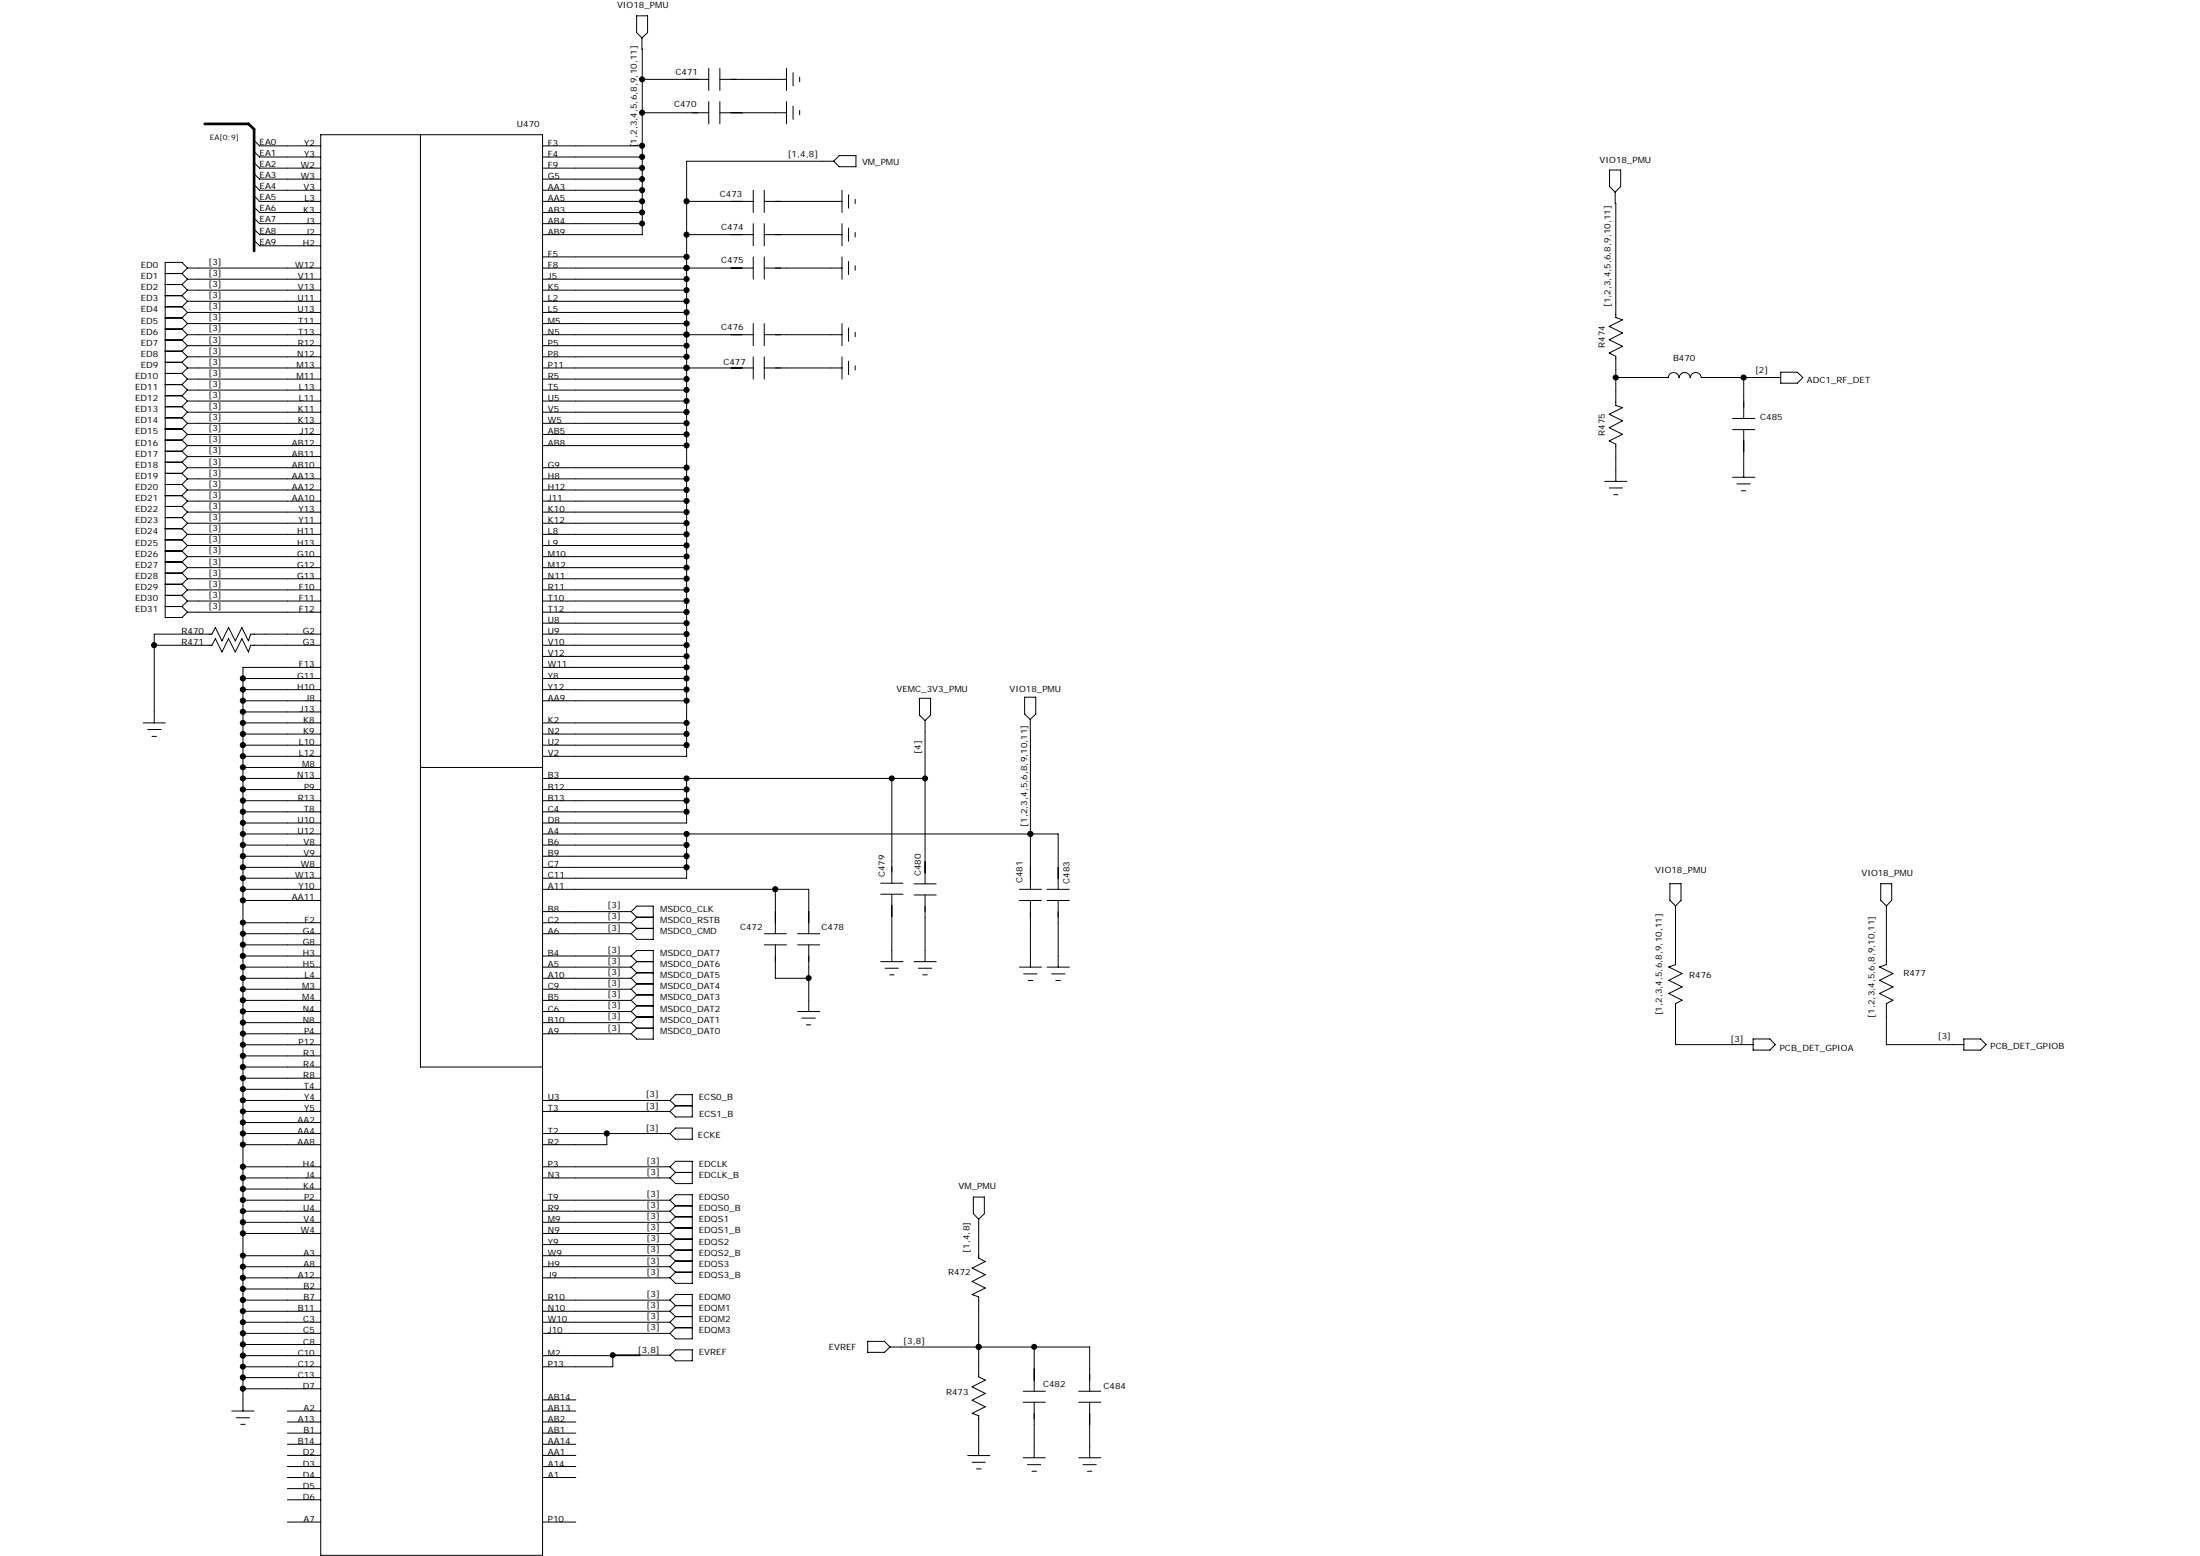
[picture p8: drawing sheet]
<svg xmlns="http://www.w3.org/2000/svg" width="297mm" height="210mm" viewBox="0 0 297 210" stroke-linecap="round" stroke-linejoin="round" font-family="sans-serif">
<g fill="none" stroke="#000" stroke-width=".14">
<path d="M34.3 18.9l.7 .8h8.3M43.3 18.2h30v191.7h-30zM56.8 18.2v125.8h16.5M73.3 19.7h13.4M86 2.1h1.4v2.3l-.7 .7-.7-.7zM86.7 5.1v16.1M86.7 10.7h9M86.7 15.2h9M95.7 9.2v3M95.7 13.7v3M97.2 10.7h9M97.2 9.2v3"/>
<path d="M97.2 13.7v3M97.2 15.2h9M106.2 9.2v3M106.2 13.7v3M107.1 9.8v1.8M107.1 14.3v1.8M108 10.4v.6M108 14.9v.6M22.3 36.9h2.3M22.3 38.4h2.3M22.3 39.9h2.3M24.6 36.9l.7 .8"/>
<path d="M24.6 38.4l.7 .8M24.6 39.9l.7 .8M25.3 36.2h18M25.3 39.2h18M25.3 37.7h18M25.3 36.2l-.7 .7M25.3 36.2l-.7-.8h-2.3v47.9h2.3l.7-.7M25.3 37.7l-.7 .7M25.3 39.2l-.7 .7M34.3 30.9l.7 .8h8.3M34.3 32.4l.7 .8h8.3M34.3 27.9l.7 .8h8.3"/>
<path d="M34.3 29.4l.7 .8h8.3M34.3 26.4l.7 .8h8.3M34.3 24.9l.7 .8h8.3M34.3 23.5l.7 .7h8.3M34.3 21.9l.7 .8h8.3M34.3 20.4l.7 .8h8.3M73.3 36.2h28.4M73.3 28.7h13.4M73.3 30.2h13.4M73.3 27.2h13.4M73.3 25.7h13.4M73.3 24.2h13.4"/>
<path d="M73.3 22.7h13.4M73.3 39.2h19.4M73.3 37.7h19.4M73.3 21.2h13.4M73.3 34.7h19.4M86.7 21.2v3M86.7 28.7v3h-13.4M86.7 24.2v4.5M92.7 31.7h9M92.7 27.2h9M101.7 25.7v3M101.7 30.2v3"/>
<path d="M101.7 34.7v3M103.2 31.7h10.5M103.2 25.7v3M103.2 30.2v3M103.2 34.7v3M103.2 36.2h10.5M103.2 27.2h10.5M112.6 21.8h-19.9v23.4M113.3 21h2.3v1.5h-2.3l-.7-.7zM113.7 25.7v3M113.7 30.2v3M113.7 34.7v3"/>
<path d="M114.6 26.3v1.8M114.6 30.8v1.8M114.6 35.3v1.8M115.5 26.9v.6M115.5 31.4v.6M115.5 35.9v.6M217.3 22.9h1.5v2.3l-.7 .7-.8-.7zM218.1 25.9v1.5h.1v15.4l.9 .4-1.8 .8 1.8 .9-1.8 .9 1.8 .9-1.8 .9 .9 .5v6.6l.9 .3-1.8 .9 1.8 .9-1.8 .9 1.8 .9-1.8 .9 .9 .4v5.1M22.3 41.4h2.3M22.3 42.9h2.3M22.3 44.4h2.3M22.3 45.9h2.3"/>
<path d="M22.3 47.4h2.3M22.3 48.9h2.3M22.3 50.4h2.3M22.3 51.9h2.3M22.3 53.4h2.3M22.3 54.9h2.3M22.3 56.4h2.3M22.3 57.9h2.3M22.3 59.4h2.3M24.6 41.4l.7 .8M24.6 42.9l.7 .8M24.6 44.4l.7 .8"/>
<path d="M24.6 45.9l.7 .8M24.6 47.4l.7 .8M24.6 48.9l.7 .8M24.6 50.4l.7 .8M24.6 51.9l.7 .7M24.6 53.4l.7 .7M24.6 54.9l.7 .7M24.6 56.4l.7 .7M24.6 57.9l.7 .7M24.6 59.4l.7 .7M25.3 49.7h18M25.3 58.6h18"/>
<path d="M25.3 52.6h18M25.3 55.6h18M25.3 57.1h18M25.3 54.1h18M25.3 48.2h18M25.3 51.2h18M25.3 43.7h18M25.3 45.2h18M25.3 46.7h18M25.3 42.2h18M25.3 40.7h18M25.3 40.7l-.7 .7"/>
<path d="M25.3 42.2l-.7 .7M25.3 43.7l-.7 .7M25.3 45.2l-.7 .7M25.3 46.7l-.7 .7M25.3 48.2l-.7 .7M25.3 49.7l-.7 .7M25.3 51.2l-.7 .7M25.3 52.6l-.7 .8M25.3 54.1l-.7 .8M25.3 55.6l-.7 .8M25.3 57.1l-.7 .8M25.3 58.6l-.7 .8"/>
<path d="M73.3 49.7h28.4M73.3 58.6h19.4M73.3 52.6h19.4M73.3 55.6h19.4M73.3 57.1h19.4M73.3 54.1h19.4M73.3 48.2h19.4M73.3 51.2h19.4M73.3 43.7h19.4M73.3 45.2h28.4M73.3 46.7h19.4M73.3 42.2h19.4"/>
<path d="M73.3 40.7h19.4M92.7 48.2v11.9M92.7 45.2v3M92.7 45.2h.1M101.7 43.7v3M101.7 48.2v3M103.2 43.7v3M103.2 48.2v3M103.2 49.7h10.5M103.2 45.2h10.5M113.7 43.7v3M113.7 48.2v3"/>
<path d="M114.6 44.2v1.9M114.6 48.7v1.8M115.5 44.9v.5M115.5 49.4v.5M218.2 50.9h7.1M225.3 51a.72 .72 0 0 1 .7-.7 .72 .72 0 0 1 .7 .7M226.7 51a.73 .73 0 0 1 .8-.7 .73 .73 0 0 1 .7 .7M228.2 51a.73 .73 0 0 1 .8-.7 .73 .73 0 0 1 .7 .7M229.7 50.9h10.7M233.9 56.5h3M233.9 58h3M235.4 50.9v5.6"/>
<path d="M235.4 58v6.4M240.4 50.2h2.3l.7 .7-.7 .8h-2.3zM22.3 60.9h2.3M22.3 62.4h2.3M22.3 63.9h2.3M22.3 65.4h2.3M22.3 66.9h2.3M22.3 68.3h2.3M22.3 69.8h2.3M22.3 71.4h2.3M22.3 72.9h2.3M22.3 74.4h2.3"/>
<path d="M22.3 75.8h2.3M22.3 77.3h2.3M22.3 78.8h2.3M24.6 60.9l.7 .7M24.6 62.4l.7 .7M24.6 63.9l.7 .7M24.6 65.4l.7 .7M24.6 66.9l.7 .7M24.6 68.3l.7 .8M24.6 69.8l.7 .8M24.6 71.4l.7 .7M24.6 72.9l.7 .7"/>
<path d="M24.6 74.4l.7 .7M24.6 75.8l.7 .8M24.6 77.3l.7 .8M24.6 78.8l.7 .8M25.3 79.6h18M25.3 75.1h18M25.3 73.6h18M25.3 76.6h18M25.3 78.1h18M25.3 72.1h18M25.3 64.6h18M25.3 70.6h18"/>
<path d="M25.3 61.6h18M25.3 66.1h18M25.3 69.1h18M25.3 60.1h18M25.3 63.1h18M25.3 67.6h18M25.3 60.1l-.7 .8M25.3 61.6l-.7 .8M25.3 63.1l-.7 .8M25.3 64.6l-.7 .8M25.3 66.1l-.7 .8M25.3 67.6l-.7 .7"/>
<path d="M25.3 69.1l-.7 .7M25.3 70.6l-.7 .8M25.3 72.1l-.7 .8M25.3 73.6l-.7 .8M25.3 75.1l-.7 .7M25.3 76.6l-.7 .7M25.3 78.1l-.7 .7M25.3 79.6l-.7 .7M73.3 79.6h19.4M73.3 75.1h19.4M73.3 73.6h19.4M73.3 76.6h19.4"/>
<path d="M73.3 78.1h19.4M73.3 72.1h19.4M73.3 64.6h19.4M73.3 70.6h19.4M73.3 66.1h19.4M73.3 69.1h19.4M73.3 60.1h19.4M73.3 63.1h19.4M73.3 67.6h19.4M92.7 60.1v4.5M92.7 64.6v34.5M216.7 65h3"/>
<path d="M217.3 65.8h1.8M217.9 66.8h.6M233.9 64.4h3M234.5 65.3h1.8M235.1 66.2h.6M19.3 97.6h3M19.9 98.4h1.8M20.5 99.4h.6M20.8 87.1h7.8l.5-.9 .9 1.8 .9-1.8 .9 1.8 .9-1.8 .8 1.8 .3-.9h9.5M22.3 80.3h2.3M22.3 81.9h2.3M24.6 80.3l.7 .8"/>
<path d="M24.6 81.9l.7 .7M25.3 82.6h18M25.3 81.1h18M25.3 81.1l-.7 .8M32.8 96.1v3M32.8 91.6h10.5M32.8 93.1h10.5M32.8 94.6h10.5M32.8 96.1h10.5M32.8 97.6h10.5M32.8 99.1h10.5M32.8 99.1v14.9"/>
<path d="M43.3 85.6h-9.5l-.3 .9-.8-1.8-.9 1.8-.9-1.8-.9 1.8-.9-1.8-.5 .9h-7.8v12M43.3 90.1h-10.5v6M73.3 85.6h19.4M73.3 82.6h19.4M73.3 90.1h19.4M73.3 91.6h19.4M73.3 81.1h19.4M73.3 93.1h19.4M73.3 94.6h19.4M73.3 97.6h19.4M73.3 99.1h19.4M73.3 84.1h19.4"/>
<path d="M73.3 87.1h19.4M73.3 88.6h19.4M92.7 99.1v3h-19.4M124.1 94.2h1.5v2.3l-.7 .7-.8-.7zM124.9 97.2v22.1M138.3 94.1h1.5v2.3l-.7 .7-.8-.7zM139.1 97.1v22.9M32.8 114v3.1M32.8 103.6h10.5M32.8 100.6h10.5M32.8 102.1h10.5M32.8 105.1h10.5"/>
<path d="M32.8 106.6h10.5M32.8 108.1h10.5M32.8 109.6h10.5M32.8 111.1h10.5M32.8 112.5h10.5M32.8 114h10.5M32.8 117.1h10.5M32.8 118.5h10.5M32.8 115.5h10.5M32.8 117.1v10.4M56.8 103.6h16.5M73.3 112.5h69.6v7.5"/>
<path d="M73.3 100.6h19.4M73.3 105.1h51.6M73.3 106.6h19.4M73.3 108.1h19.4M73.3 109.6h19.4M73.3 114h19.4M73.3 117.1h19.4M73.3 115.5h19.4M92.7 108.1v3h-19.4M92.7 115.5v3h-19.4M92.7 105.1v3M92.7 112.5v3"/>
<path d="M118.9 119.2h3M120.4 105.1v14.1M123.4 119.3h3M139.1 112.5h.1M225.5 119.3h1.5v2.2l-.8 .8-.7-.8zM253.9 119.3h1.5v2.2l-.7 .8-.8-.8zM32.8 127.5v3M32.8 127.5h10.5M32.8 126h10.5M32.8 121.5h10.5M32.8 120h10.5M32.8 124.5h10.5"/>
<path d="M32.8 129h10.5M32.8 130.5h10.5M32.8 132h10.5M32.8 133.5h10.5M32.8 135h10.5M32.8 136.5h10.5M32.8 138h10.5M32.8 139.5h10.5M32.8 130.5v59.9M73.3 126h11.9M73.3 120h35.9v6M73.3 123h11.9"/>
<path d="M73.3 124.5h11.9M73.3 129h11.9M73.3 130.5h11.9M73.3 132h11.9M73.3 133.5h11.9M73.3 135h11.9M73.3 136.5h11.9M73.3 138h11.9M73.3 139.5h11.9M85.2 123l.8 .8M85.2 123l.8-.7h2.2v4.5h-2.2l-.8-.8M85.2 129l.8-.7h2.2v11.9h-2.2l-.8-.7"/>
<path d="M85.2 124.5l.8 .8M85.2 129l.8 .8M85.2 130.5l.8 .8M85.2 132l.8 .8M85.2 133.5l.8 .8M85.2 135l.8 .7M85.2 136.5l.8 .7M85.2 138l.8 .7M86 129.8h2.2M86 123.8h2.2M86 125.3h2.2M86 123.8l-.8 .7"/>
<path d="M86 125.3l-.8 .7M86 131.3h2.2M86 129.8l-.8 .7M86 132.8h2.2M86 131.3l-.8 .7M86 134.3h2.2M86 132.8l-.8 .7M86 135.7h2.2M86 134.3l-.8 .7M86 137.2h2.2M86 135.7l-.8 .8M86 138.7h2.2"/>
<path d="M86 137.2l-.8 .8M86 138.7l-.8 .8M103.2 127.5h3M103.2 126h3M104.7 120v6M104.7 127.5v4.5h4.5M107.7 127.5h3M107.7 126h3M107.7 136.5h3M108.3 137.4h1.8M108.9 138.3h.6M109.2 127.5v9"/>
<path d="M118.9 120.7h3M118.9 129.8h3M119.5 130.7h1.8M120.1 131.6h.6M120.4 120.7v9.1M123.4 120.8h3M123.4 129.8h3M124 130.7h1.8M124.6 131.6h.6M124.9 120.8v9M137.6 121.5h3M137.6 120h3"/>
<path d="M137.6 130.5h3M138.2 131.4h1.8M138.8 132.3h.6M139.1 121.5v9M141.4 121.5h3M141.4 120h3M141.4 130.5h3M142 131.4h1.8M142.6 132.3h.6M142.9 121.5v9M226.2 122.3v7.9l-.9 .3 1.8 .9-1.8 .9 1.8 .9-1.8 .9 1.8 .9-.9 .4v5.6h10.5M254.7 122.3v7.9l-.9 .3 1.8 .9-1.8 .9 1.8 .9-1.8 .9 1.8 .9-.9 .4v5.6h10.5"/>
<path d="M32.8 144h10.5M32.8 157.5h10.5M32.8 159h10.5M32.8 148.5h10.5M32.8 150h10.5M32.8 153h10.5M32.8 154.5h10.5M32.8 141h10.5M32.8 142.5h10.5M32.8 145.5h10.5M32.8 147h10.5M32.8 151.5h10.5"/>
<path d="M73.3 157.5h17.2M73.3 159h17.2M73.3 148.5h17.2M73.3 150h17.2M73.3 153h17.2M81.9 153v1.5h-8.6M90.5 148.5l.7-.8h2.3v3h-2.3l-.7-.7M90.5 153l.7-.8h2.3v1.5h-2.3zM90.5 157.5l.7-.8h2.3v3h-2.3l-.7-.7M90.5 157.5l.7 .7M90.5 148.5l.7 .7M91.2 158.2h2.3"/>
<path d="M91.2 158.2l-.7 .8M91.2 149.2h2.3M91.2 149.2l-.7 .8M236.7 140.2h2.3l.7 .8-.7 .7h-2.3zM265.2 140.2h2.2l.8 .8-.8 .7h-2.2zM32.8 160.5h10.5M32.8 169.5h10.5M32.8 170.9h10.5M32.8 172.4h10.5M32.8 173.9h10.5M32.8 175.5h10.5M32.8 177h10.5"/>
<path d="M32.8 178.4h10.5M32.8 179.9h10.5M32.8 162h10.5M32.8 163.4h10.5M32.8 165h10.5M32.8 166.5h10.5M73.3 169.5h17.2M73.3 170.9h17.2M73.3 172.4h17.2M73.3 175.5h17.2M73.3 177h17.2M73.3 178.4h17.2"/>
<path d="M73.3 179.9h17.2M73.3 162h17.2M73.3 163.4h17.2M73.3 165h17.2M73.3 166.5h17.2M73.3 168h17.2M90.5 175.5l.7-.8h2.3v6h-2.3l-.7-.8M90.5 162l.7-.8h2.3v12h-2.3l-.7-.8M90.5 178.4l.7 .8M90.5 177l.7 .7M90.5 175.5l.7 .7M90.5 170.9l.7 .8"/>
<path d="M90.5 169.5l.7 .7M90.5 168l.7 .7M90.5 166.5l.7 .7M90.5 165l.7 .7M90.5 163.4l.7 .8M90.5 162l.7 .7M91.2 179.2h2.3M91.2 179.2l-.7 .7M91.2 177.7h2.3M91.2 177.7l-.7 .7M91.2 176.2h2.3M91.2 176.2l-.7 .8"/>
<path d="M91.2 171.7h2.3M91.2 171.7l-.7 .7M91.2 170.2h2.3M91.2 170.2l-.7 .7M91.2 168.7h2.3M91.2 168.7l-.7 .8M91.2 167.2h2.3M91.2 167.2l-.7 .8M91.2 165.7h2.3M91.2 165.7l-.7 .8M91.2 164.2h2.3M91.2 164.2l-.7 .8"/>
<path d="M91.2 162.7h2.3M91.2 162.7l-.7 .7M131.4 161.5h1.5v2.3l-.8 .7-.7-.7zM132.1 164.5v5.3l.9 .4-1.7 .9 1.7 .9-1.7 .9 1.7 .9-1.7 .9 .8 .3v10.8l.9 .4-1.7 1 1.7 .8-1.7 1 1.7 .8-1.7 .9 .8 .4v5.3M31.3 190.4h3M31.9 191.3h1.8M32.5 192.2h.6M32.8 181.4h10.5M32.8 182.9h10.5M32.8 184.4h10.5M32.8 185.9h10.5M32.8 187.4h10.5"/>
<path d="M38.8 199.4h4.5M38.8 197.9h4.5M38.8 196.4h4.5M38.8 194.9h4.5M38.8 193.4h4.5M38.8 191.9h4.5M38.8 190.4h4.5M73.3 199.4h4.4M73.3 197.9h4.4M73.3 196.4h4.4M73.3 194.9h4.4M73.3 193.4h4.4"/>
<path d="M73.3 191.9h4.4M73.3 190.4h4.4M73.3 188.9h4.4M86.4 182.9h-13.1M90.5 182.9h-7.8v1.5h-9.4M90.5 182.9l.7-.7h2.3v1.4h-2.3zM117.2 181h2.2l.8 .8-.8 .7h-2.2zM120.2 181.8h26.9v5.9M130.7 196.4h2.9M131.3 197.3h1.7M131.8 198.2h.7M132.1 181.8h.1"/>
<path d="M138.2 189.2h2.9M138.2 187.7h2.9M138.2 196.7h2.9M138.7 197.7h1.8M139.3 198.5h.7M139.6 181.8v5.9M139.6 189.2v7.5M145.6 189.2h3M145.6 187.7h3M145.6 196.7h3M146.2 197.7h1.8M146.8 198.5h.6"/>
<path d="M147.1 189.2v7.5M38.8 205.4h4.5M38.8 200.9h4.5M38.8 202.4h4.5M73.3 205.4h4.4"/>
</g>
<g fill="#000" stroke="#000" stroke-width=".14">
<circle cx="86.7" cy="15.2" r=".34"/>
<circle cx="86.7" cy="19.7" r=".34"/>
<circle cx="86.7" cy="10.7" r=".34"/>
<circle cx="86.7" cy="28.7" r=".34"/>
<circle cx="86.7" cy="27.2" r=".34"/>
<circle cx="86.7" cy="21.2" r=".34"/>
<circle cx="86.7" cy="25.7" r=".34"/>
<circle cx="86.7" cy="24.2" r=".34"/>
<circle cx="86.7" cy="22.7" r=".34"/>
<circle cx="86.7" cy="30.2" r=".34"/>
<circle cx="92.7" cy="36.2" r=".35"/>
<circle cx="92.7" cy="27.2" r=".35"/>
<circle cx="92.7" cy="34.7" r=".35"/>
<circle cx="92.7" cy="37.7" r=".35"/>
<circle cx="92.7" cy="39.2" r=".35"/>
<circle cx="92.7" cy="31.7" r=".35"/>
<circle cx="92.7" cy="48.1" r=".35"/>
<circle cx="92.7" cy="58.6" r=".35"/>
<circle cx="92.7" cy="42.2" r=".35"/>
<circle cx="92.7" cy="40.6" r=".35"/>
<circle cx="92.7" cy="57.1" r=".35"/>
<circle cx="92.7" cy="51.1" r=".35"/>
<circle cx="92.7" cy="43.7" r=".35"/>
<circle cx="92.7" cy="49.6" r=".35"/>
<circle cx="92.7" cy="55.6" r=".35"/>
<circle cx="92.7" cy="45.1" r=".35"/>
<circle cx="92.7" cy="46.6" r=".35"/>
<circle cx="92.7" cy="52.6" r=".35"/>
<circle cx="92.7" cy="54.1" r=".35"/>
<circle cx="218.2" cy="50.9" r=".35"/>
<circle cx="235.4" cy="50.9" r=".35"/>
<circle cx="92.7" cy="72.1" r=".35"/>
<circle cx="92.7" cy="63.1" r=".35"/>
<circle cx="92.7" cy="70.6" r=".35"/>
<circle cx="92.7" cy="66.1" r=".35"/>
<circle cx="92.7" cy="79.6" r=".35"/>
<circle cx="92.7" cy="78.1" r=".35"/>
<circle cx="92.7" cy="64.6" r=".35"/>
<circle cx="92.7" cy="73.6" r=".35"/>
<circle cx="92.7" cy="76.6" r=".35"/>
<circle cx="92.7" cy="67.6" r=".35"/>
<circle cx="92.7" cy="60.1" r=".35"/>
<circle cx="92.7" cy="69.1" r=".35"/>
<circle cx="92.7" cy="75.1" r=".35"/>
<circle cx="20.8" cy="87.1" r=".34"/>
<circle cx="32.8" cy="93.1" r=".35"/>
<circle cx="32.8" cy="94.6" r=".35"/>
<circle cx="32.8" cy="99" r=".35"/>
<circle cx="32.8" cy="91.6" r=".35"/>
<circle cx="32.8" cy="97.6" r=".35"/>
<circle cx="32.8" cy="96.1" r=".35"/>
<circle cx="92.7" cy="93.1" r=".35"/>
<circle cx="92.7" cy="81.1" r=".35"/>
<circle cx="92.7" cy="94.6" r=".35"/>
<circle cx="92.7" cy="99" r=".35"/>
<circle cx="92.7" cy="85.6" r=".35"/>
<circle cx="92.7" cy="87.1" r=".35"/>
<circle cx="92.7" cy="91.6" r=".35"/>
<circle cx="92.7" cy="90.1" r=".35"/>
<circle cx="92.7" cy="97.6" r=".35"/>
<circle cx="92.7" cy="82.6" r=".35"/>
<circle cx="92.7" cy="88.6" r=".35"/>
<circle cx="92.7" cy="84.1" r=".35"/>
<circle cx="32.8" cy="102.1" r=".35"/>
<circle cx="32.8" cy="106.5" r=".35"/>
<circle cx="32.8" cy="115.5" r=".35"/>
<circle cx="32.8" cy="117" r=".35"/>
<circle cx="32.8" cy="108" r=".35"/>
<circle cx="32.8" cy="114" r=".35"/>
<circle cx="32.8" cy="100.5" r=".35"/>
<circle cx="32.8" cy="109.5" r=".35"/>
<circle cx="32.8" cy="112.5" r=".35"/>
<circle cx="32.8" cy="103.5" r=".35"/>
<circle cx="32.8" cy="111" r=".35"/>
<circle cx="32.8" cy="105" r=".35"/>
<circle cx="32.8" cy="118.5" r=".35"/>
<circle cx="92.7" cy="106.5" r=".35"/>
<circle cx="92.7" cy="115.5" r=".35"/>
<circle cx="92.7" cy="108" r=".35"/>
<circle cx="92.7" cy="117" r=".35"/>
<circle cx="92.7" cy="114" r=".35"/>
<circle cx="92.7" cy="100.5" r=".35"/>
<circle cx="92.7" cy="109.5" r=".35"/>
<circle cx="92.7" cy="112.5" r=".35"/>
<circle cx="92.7" cy="105" r=".35"/>
<circle cx="120.4" cy="105" r=".35"/>
<circle cx="124.9" cy="105" r=".34"/>
<circle cx="139.1" cy="112.5" r=".34"/>
<circle cx="32.8" cy="135" r=".35"/>
<circle cx="32.8" cy="130.5" r=".35"/>
<circle cx="32.8" cy="121.5" r=".35"/>
<circle cx="32.8" cy="138" r=".35"/>
<circle cx="32.8" cy="120" r=".35"/>
<circle cx="32.8" cy="129" r=".35"/>
<circle cx="32.8" cy="136.5" r=".35"/>
<circle cx="32.8" cy="127.5" r=".35"/>
<circle cx="32.8" cy="126" r=".35"/>
<circle cx="32.8" cy="124.5" r=".35"/>
<circle cx="32.8" cy="133.5" r=".35"/>
<circle cx="32.8" cy="132" r=".35"/>
<circle cx="32.8" cy="139.5" r=".35"/>
<circle cx="104.7" cy="120" r=".35"/>
<circle cx="109.2" cy="132" r=".34"/>
<circle cx="32.8" cy="144" r=".35"/>
<circle cx="32.8" cy="158.9" r=".35"/>
<circle cx="32.8" cy="151.5" r=".35"/>
<circle cx="32.8" cy="142.5" r=".35"/>
<circle cx="32.8" cy="153" r=".35"/>
<circle cx="32.8" cy="157.4" r=".35"/>
<circle cx="32.8" cy="145.5" r=".35"/>
<circle cx="32.8" cy="154.5" r=".35"/>
<circle cx="32.8" cy="147" r=".35"/>
<circle cx="32.8" cy="141" r=".35"/>
<circle cx="32.8" cy="150" r=".35"/>
<circle cx="32.8" cy="148.5" r=".35"/>
<circle cx="81.9" cy="153" r=".35"/>
<circle cx="32.8" cy="172.4" r=".35"/>
<circle cx="32.8" cy="173.9" r=".35"/>
<circle cx="32.8" cy="160.5" r=".35"/>
<circle cx="32.8" cy="164.9" r=".35"/>
<circle cx="32.8" cy="175.4" r=".35"/>
<circle cx="32.8" cy="166.4" r=".35"/>
<circle cx="32.8" cy="179.9" r=".35"/>
<circle cx="32.8" cy="178.4" r=".35"/>
<circle cx="32.8" cy="169.4" r=".35"/>
<circle cx="32.8" cy="163.4" r=".35"/>
<circle cx="32.8" cy="176.9" r=".35"/>
<circle cx="32.8" cy="170.9" r=".35"/>
<circle cx="32.8" cy="161.9" r=".35"/>
<circle cx="32.8" cy="181.4" r=".35"/>
<circle cx="32.8" cy="187.4" r=".35"/>
<circle cx="32.8" cy="182.9" r=".35"/>
<circle cx="32.8" cy="185.9" r=".35"/>
<circle cx="32.8" cy="184.4" r=".35"/>
<circle cx="82.7" cy="182.9" r=".34"/>
<circle cx="132.1" cy="181.8" r=".34"/>
<circle cx="139.6" cy="181.8" r=".34"/>
</g>
<path d="M27.6 16.7h5.9l.8 .7v16.5" fill="none" stroke="#000" stroke-width=".36"/>
<g font-size="1.2">
<text x="83.3" y="1.1">VIO18_PMU</text>
<text x="91.2" y="10.1">C471</text>
<text x="69.8" y="17.1">U470</text>
<text x="91" y="14.5">C470</text>
<text x="35" y="19.6">EA0</text>
<text x="35" y="21.1">EA1</text>
<text x="35" y="22.5">EA2</text>
<text x="40.6" y="22.7">W2</text>
<text x="41.1" y="19.7">Y2</text>
<text x="41.1" y="21.2">Y3</text>
<text x="74" y="22.7">F9</text>
<text x="74" y="21.2">F4</text>
<text x="74" y="19.7">F3</text>
<text x="86" y="19.9" transform="rotate(-90 86 19.9)">[1,2,3,4,5,6,8,9,10,11]</text>
<text x="106.4" y="21.1">[1,4,8]</text>
<text x="116.4" y="22.3">VM_PMU</text>
<text x="216" y="22">VIO18_PMU</text>
<text x="35" y="24">EA3</text>
<text x="35" y="25.5">EA4</text>
<text x="35" y="27">EA5</text>
<text x="35" y="28.5">EA6</text>
<text x="40.6" y="24.2">W3</text>
<text x="41" y="28.7">K3</text>
<text x="41" y="25.7">V3</text>
<text x="41.1" y="27.2">L3</text>
<text x="74" y="24.2">G5</text>
<text x="74" y="25.7">AA3</text>
<text x="74" y="27.2">AA5</text>
<text x="74" y="28.7">AB3</text>
<text x="97.2" y="26.6">C473</text>
<text x="28.1" y="35.7">[3]</text>
<text x="35" y="30">EA7</text>
<text x="35" y="31.5">EA8</text>
<text x="35" y="33">EA9</text>
<text x="40.9" y="33.2">H2</text>
<text x="41.3" y="31.7">J2</text>
<text x="41.3" y="30.2">J3</text>
<text x="74" y="30.2">AB4</text>
<text x="74" y="31.7">AB9</text>
<text x="74" y="34.7">F5</text>
<text x="97.4" y="31">C474</text>
<text x="97.4" y="35.5">C475</text>
<text x="19" y="36.2">ED0</text>
<text x="19" y="37.7">ED1</text>
<text x="19" y="39.2">ED2</text>
<text x="19" y="40.7">ED3</text>
<text x="28.1" y="37.2">[3]</text>
<text x="28.1" y="38.7">[3]</text>
<text x="28.1" y="40.2">[3]</text>
<text x="28.1" y="41.7">[3]</text>
<text x="39.9" y="36.2">W12</text>
<text x="40.1" y="40.7">U11</text>
<text x="40.2" y="39.2">V13</text>
<text x="40.2" y="37.7">V11</text>
<text x="74" y="36.2">F8</text>
<text x="74" y="37.7">J5</text>
<text x="74" y="39.2">K5</text>
<text x="74" y="40.7">L2</text>
<text x="217.5" y="41.5" transform="rotate(-90 217.5 41.5)">[1,2,3,4,5,6,8,9,10,11]</text>
<text x="19" y="42.2">ED4</text>
<text x="19" y="43.7">ED5</text>
<text x="19" y="45.2">ED6</text>
<text x="19" y="46.7">ED7</text>
<text x="28.1" y="43.2">[3]</text>
<text x="28.1" y="44.7">[3]</text>
<text x="28.1" y="46.2">[3]</text>
<text x="28.1" y="47.7">[3]</text>
<text x="40.1" y="42.2">U13</text>
<text x="40.2" y="46.7">R12</text>
<text x="40.3" y="43.7">T11</text>
<text x="40.3" y="45.2">T13</text>
<text x="74" y="45.2">N5</text>
<text x="74" y="43.7">M5</text>
<text x="74" y="46.7">P5</text>
<text x="74" y="42.2">L5</text>
<text x="97.4" y="44.5">C476</text>
<text x="216.7" y="46.9" transform="rotate(-90 216.7 46.9)">R474</text>
<text x="18.2" y="51.2">ED10</text>
<text x="18.2" y="52.6">ED11</text>
<text x="19" y="48.2">ED8</text>
<text x="19" y="49.7">ED9</text>
<text x="28.1" y="49.2">[3]</text>
<text x="28.1" y="50.7">[3]</text>
<text x="28.1" y="52.2">[3]</text>
<text x="28.1" y="53.7">[3]</text>
<text x="40" y="49.7">M13</text>
<text x="40" y="51.2">M11</text>
<text x="40.1" y="48.2">N12</text>
<text x="40.4" y="52.6">L13</text>
<text x="74" y="49.7">P11</text>
<text x="74" y="51.2">R5</text>
<text x="74" y="48.2">P8</text>
<text x="74" y="52.6">T5</text>
<text x="97.7" y="49.3">C477</text>
<text x="225.9" y="48.7">B470</text>
<text x="237" y="50.3">[2]</text>
<text x="244" y="51.7">ADC1_RF_DET</text>
<text x="18.2" y="54.1">ED12</text>
<text x="18.2" y="55.6">ED13</text>
<text x="18.2" y="57.1">ED14</text>
<text x="18.2" y="58.6">ED15</text>
<text x="28.1" y="55.2">[3]</text>
<text x="28.1" y="56.7">[3]</text>
<text x="28.1" y="58.2">[3]</text>
<text x="28.1" y="59.7">[3]</text>
<text x="40.2" y="55.6">K11</text>
<text x="40.2" y="57.1">K13</text>
<text x="40.4" y="54.1">L11</text>
<text x="40.5" y="58.6">J12</text>
<text x="74" y="54.1">U5</text>
<text x="74" y="55.6">V5</text>
<text x="74" y="57.1">W5</text>
<text x="74" y="58.6">AB5</text>
<text x="216.7" y="58.8" transform="rotate(-90 216.7 58.8)">R475</text>
<text x="237.7" y="56.6">C485</text>
<text x="18.2" y="60.1">ED16</text>
<text x="18.2" y="61.6">ED17</text>
<text x="18.2" y="63.1">ED18</text>
<text x="18.2" y="64.6">ED19</text>
<text x="28.1" y="61.2">[3]</text>
<text x="28.1" y="62.7">[3]</text>
<text x="28.1" y="64.2">[3]</text>
<text x="28.1" y="65.7">[3]</text>
<text x="39.4" y="60.1">AB12</text>
<text x="39.4" y="63.1">AB10</text>
<text x="39.4" y="61.6">AB11</text>
<text x="39.4" y="64.6">AA13</text>
<text x="74" y="63.1">G9</text>
<text x="74" y="64.6">H8</text>
<text x="74" y="60.1">AB8</text>
<text x="18.2" y="66.1">ED20</text>
<text x="18.2" y="67.6">ED21</text>
<text x="18.2" y="69.1">ED22</text>
<text x="18.2" y="70.6">ED23</text>
<text x="28.1" y="67.2">[3]</text>
<text x="28.1" y="68.7">[3]</text>
<text x="28.1" y="70.2">[3]</text>
<text x="28.1" y="71.7">[3]</text>
<text x="39.4" y="67.6">AA10</text>
<text x="39.4" y="66.1">AA12</text>
<text x="40.3" y="69.1">Y13</text>
<text x="40.3" y="70.6">Y11</text>
<text x="74" y="67.6">J11</text>
<text x="74" y="66.1">H12</text>
<text x="74" y="69.1">K10</text>
<text x="74" y="70.6">K12</text>
<text x="18.2" y="72.1">ED24</text>
<text x="18.2" y="73.6">ED25</text>
<text x="18.2" y="75.1">ED26</text>
<text x="18.2" y="76.6">ED27</text>
<text x="28.1" y="73.2">[3]</text>
<text x="28.1" y="74.7">[3]</text>
<text x="28.1" y="76.2">[3]</text>
<text x="28.1" y="77.7">[3]</text>
<text x="40.1" y="75.1">G10</text>
<text x="40.1" y="76.6">G12</text>
<text x="40.1" y="73.6">H13</text>
<text x="40.1" y="72.1">H11</text>
<text x="74" y="72.1">L8</text>
<text x="74" y="73.6">L9</text>
<text x="74" y="75.1">M10</text>
<text x="74" y="76.6">M12</text>
<text x="18.2" y="78.1">ED28</text>
<text x="18.2" y="79.6">ED29</text>
<text x="18.2" y="81.1">ED30</text>
<text x="18.2" y="82.6">ED31</text>
<text x="28.1" y="79.2">[3]</text>
<text x="28.1" y="80.7">[3]</text>
<text x="28.1" y="82.2">[3]</text>
<text x="40.1" y="78.1">G13</text>
<text x="40.3" y="82.6">F12</text>
<text x="40.3" y="79.6">F10</text>
<text x="40.3" y="81.1">F11</text>
<text x="74" y="78.1">N11</text>
<text x="74" y="79.6">R11</text>
<text x="74" y="81.1">T10</text>
<text x="74" y="82.6">T12</text>
<text x="24.5" y="85.6">R470</text>
<text x="24.5" y="87.1">R471</text>
<text x="40.9" y="85.6">G2</text>
<text x="40.9" y="87.1">G3</text>
<text x="74" y="84.1">U8</text>
<text x="74" y="85.6">U9</text>
<text x="74" y="87.1">V10</text>
<text x="74" y="88.6">V12</text>
<text x="40.1" y="91.6">G11</text>
<text x="40.1" y="93.1">H10</text>
<text x="40.3" y="90.1">F13</text>
<text x="41.3" y="94.6">J8</text>
<text x="74" y="90.1">W11</text>
<text x="74" y="91.6">Y8</text>
<text x="74" y="93.1">Y12</text>
<text x="74" y="94.6">AA9</text>
<text x="121" y="93.3">VEMC_3V3_PMU</text>
<text x="136.3" y="93.3">VIO18_PMU</text>
<text x="40.4" y="100.6">L10</text>
<text x="40.5" y="96.1">J13</text>
<text x="41" y="97.6">K8</text>
<text x="41" y="99.1">K9</text>
<text x="74" y="99.1">N2</text>
<text x="74" y="100.6">U2</text>
<text x="74" y="97.6">K2</text>
<text x="124.3" y="101.7" transform="rotate(-90 124.3 101.7)">[4]</text>
<text x="40.1" y="105">N13</text>
<text x="40.4" y="102.1">L12</text>
<text x="40.8" y="103.6">M8</text>
<text x="41.1" y="106.6">P9</text>
<text x="74" y="105">B3</text>
<text x="74" y="106.6">B12</text>
<text x="74" y="102.1">V2</text>
<text x="40.2" y="111.1">U10</text>
<text x="40.2" y="112.5">U12</text>
<text x="40.2" y="108.1">R13</text>
<text x="41" y="109.6">T8</text>
<text x="74" y="108.1">B13</text>
<text x="74" y="109.6">C4</text>
<text x="74" y="111.1">D8</text>
<text x="74" y="112.5">A4</text>
<text x="138.7" y="111.6" transform="rotate(-90 138.7 111.6)">[1,2,3,4,5,6,8,9,10,11]</text>
<text x="39.9" y="118.5">W13</text>
<text x="40.6" y="117.1">W8</text>
<text x="41" y="114">V8</text>
<text x="41" y="115.5">V9</text>
<text x="74" y="114">B6</text>
<text x="74" y="117.1">C7</text>
<text x="74" y="118.5">C11</text>
<text x="74" y="115.5">B9</text>
<text x="119.5" y="118.4" transform="rotate(-90 119.5 118.4)">C479</text>
<text x="124.3" y="118.3" transform="rotate(-90 124.3 118.3)">C480</text>
<text x="138.1" y="119.2" transform="rotate(-90 138.1 119.2)">C481</text>
<text x="144.4" y="119.3" transform="rotate(-90 144.4 119.3)">C483</text>
<text x="223.5" y="117.9">VIO18_PMU</text>
<text x="251.3" y="118.2">VIO18_PMU</text>
<text x="39.4" y="121.5">AA11</text>
<text x="40.3" y="120">Y10</text>
<text x="41.1" y="124.5">F2</text>
<text x="74" y="123">B8</text>
<text x="74" y="124.5">C2</text>
<text x="74" y="120">A11</text>
<text x="82" y="122.6">[3]</text>
<text x="82" y="124.1">[3]</text>
<text x="82" y="125.6">[3]</text>
<text x="89.1" y="123">MSDC0_CLK</text>
<text x="89.1" y="124.5">MSDC0_RSTB</text>
<text x="99.9" y="125.5">C472</text>
<text x="110.9" y="125.5">C478</text>
<text x="40.9" y="126">G4</text>
<text x="40.9" y="127.5">G8</text>
<text x="40.9" y="129">H3</text>
<text x="40.9" y="130.5">H5</text>
<text x="74" y="126">A6</text>
<text x="74" y="129">B4</text>
<text x="74" y="130.5">A5</text>
<text x="82" y="128.6">[3]</text>
<text x="82" y="130.1">[3]</text>
<text x="82" y="131.6">[3]</text>
<text x="89.1" y="126">MSDC0_CMD</text>
<text x="89.1" y="129">MSDC0_DAT7</text>
<text x="89.1" y="130.5">MSDC0_DAT6</text>
<text x="228.1" y="132">R476</text>
<text x="257" y="131.7">R477</text>
<text x="40.8" y="133.5">M3</text>
<text x="40.8" y="135">M4</text>
<text x="40.9" y="136.5">N4</text>
<text x="41.1" y="132">L4</text>
<text x="74" y="132">A10</text>
<text x="74" y="133.5">C9</text>
<text x="74" y="135">B5</text>
<text x="74" y="136.5">C6</text>
<text x="82" y="133.1">[3]</text>
<text x="82" y="134.6">[3]</text>
<text x="82" y="136.1">[3]</text>
<text x="82" y="137.6">[3]</text>
<text x="89.1" y="132">MSDC0_DAT5</text>
<text x="89.1" y="133.5">MSDC0_DAT4</text>
<text x="89.1" y="135">MSDC0_DAT3</text>
<text x="89.1" y="136.5">MSDC0_DAT2</text>
<text x="224.4" y="137" transform="rotate(-90 224.4 137)">[1,2,3,4,5,6,8,9,10,11]</text>
<text x="253.1" y="137.3" transform="rotate(-90 253.1 137.3)">[1,2,3,4,5,6,8,9,10,11]</text>
<text x="40.3" y="141">P12</text>
<text x="40.9" y="138">N8</text>
<text x="41" y="142.5">R3</text>
<text x="41" y="144">R4</text>
<text x="41.1" y="139.5">P4</text>
<text x="74" y="138">B10</text>
<text x="74" y="139.5">A9</text>
<text x="82" y="139.1">[3]</text>
<text x="89.1" y="138">MSDC0_DAT1</text>
<text x="89.1" y="139.5">MSDC0_DAT0</text>
<text x="233.7" y="140.6">[3]</text>
<text x="240.3" y="141.8">PCB_DET_GPIOA</text>
<text x="261.6" y="140.2">[3]</text>
<text x="268.7" y="141.5">PCB_DET_GPIOB</text>
<text x="41" y="145.5">R8</text>
<text x="41" y="147">T4</text>
<text x="41.1" y="148.5">Y4</text>
<text x="41.1" y="150">Y5</text>
<text x="74" y="148.5">U3</text>
<text x="74" y="150">T3</text>
<text x="87.2" y="149.6">[3]</text>
<text x="87.2" y="148">[3]</text>
<text x="94.4" y="148.5">ECS0_B</text>
<text x="40.2" y="151.5">AA2</text>
<text x="40.2" y="153">AA4</text>
<text x="40.2" y="154.5">AA8</text>
<text x="74" y="153">T2</text>
<text x="74" y="154.5">R2</text>
<text x="87.2" y="152.6">[3]</text>
<text x="94.2" y="153.5">ECKE</text>
<text x="94.4" y="150.7">ECS1_B</text>
<text x="40.9" y="157.5">H4</text>
<text x="41" y="160.5">K4</text>
<text x="41.1" y="162">P2</text>
<text x="41.3" y="159">J4</text>
<text x="74" y="157.5">P3</text>
<text x="74" y="159">N3</text>
<text x="74" y="162">T9</text>
<text x="87.3" y="161.5">[3]</text>
<text x="87.3" y="158.5">[3]</text>
<text x="87.3" y="157">[3]</text>
<text x="94.4" y="162">EDQS0</text>
<text x="94.4" y="159">EDCLK_B</text>
<text x="94.4" y="157.5">EDCLK</text>
<text x="129.4" y="160.4">VM_PMU</text>
<text x="40.6" y="166.5">W4</text>
<text x="40.9" y="163.4">U4</text>
<text x="41" y="165">V4</text>
<text x="74" y="163.4">R9</text>
<text x="74" y="165">M9</text>
<text x="74" y="166.5">N9</text>
<text x="74" y="168">Y9</text>
<text x="87.3" y="167.5">[3]</text>
<text x="87.3" y="166">[3]</text>
<text x="87.3" y="164.5">[3]</text>
<text x="87.3" y="163">[3]</text>
<text x="94.4" y="168">EDQS2</text>
<text x="94.4" y="166.5">EDQS1_B</text>
<text x="94.4" y="165">EDQS1</text>
<text x="94.4" y="163.4">EDQS0_B</text>
<text x="40.2" y="172.4">A12</text>
<text x="41" y="169.5">A3</text>
<text x="41" y="170.9">A8</text>
<text x="41" y="173.9">B2</text>
<text x="74" y="169.5">W9</text>
<text x="74" y="170.9">H9</text>
<text x="74" y="172.4">J9</text>
<text x="87.3" y="172">[3]</text>
<text x="87.3" y="170.5">[3]</text>
<text x="87.3" y="169">[3]</text>
<text x="94.4" y="172.4">EDQS3_B</text>
<text x="94.4" y="170.9">EDQS3</text>
<text x="94.4" y="169.5">EDQS2_B</text>
<text x="128" y="172">R472</text>
<text x="130.9" y="169" transform="rotate(-90 130.9 169)">[1,4,8]</text>
<text x="40.2" y="177">B11</text>
<text x="41" y="178.4">C3</text>
<text x="41" y="179.9">C5</text>
<text x="41" y="175.4">B7</text>
<text x="74" y="175.4">R10</text>
<text x="74" y="177">N10</text>
<text x="74" y="178.4">W10</text>
<text x="74" y="179.9">J10</text>
<text x="87.3" y="179.5">[3]</text>
<text x="87.3" y="178">[3]</text>
<text x="87.3" y="176.5">[3]</text>
<text x="87.3" y="175">[3]</text>
<text x="94.4" y="179.9">EDQM3</text>
<text x="94.4" y="178.4">EDQM2</text>
<text x="94.4" y="177">EDQM1</text>
<text x="94.4" y="175.4">EDQM0</text>
<text x="40.2" y="182.9">C10</text>
<text x="40.2" y="184.4">C12</text>
<text x="40.2" y="185.9">C13</text>
<text x="41" y="181.4">C8</text>
<text x="74" y="182.9">M2</text>
<text x="74" y="184.4">P13</text>
<text x="86.1" y="182.6">[3,8]</text>
<text x="94.4" y="182.9">EVREF</text>
<text x="111.9" y="182.2">EVREF</text>
<text x="122" y="181.3">[3,8]</text>
<text x="40.2" y="191.9">A13</text>
<text x="40.9" y="187.4">D7</text>
<text x="41" y="190.4">A2</text>
<text x="74" y="191.9">AB2</text>
<text x="74" y="190.4">AB13</text>
<text x="74" y="188.9">AB14</text>
<text x="127.7" y="188.2">R473</text>
<text x="140.8" y="187.2">C482</text>
<text x="149" y="187.5">C484</text>
<text x="40.2" y="194.9">B14</text>
<text x="40.9" y="196.4">D2</text>
<text x="40.9" y="197.9">D3</text>
<text x="41" y="193.4">B1</text>
<text x="74" y="197.9">A14</text>
<text x="74" y="196.4">AA1</text>
<text x="74" y="194.9">AA14</text>
<text x="74" y="193.4">AB1</text>
<text x="40.9" y="199.4">D4</text>
<text x="40.9" y="200.9">D5</text>
<text x="40.9" y="202.4">D6</text>
<text x="74" y="199.4">A1</text>
<text x="41" y="205.4">A7</text>
<text x="74" y="205.4">P10</text>
</g>
<text font-size="1" x="28.3" y="18.9">EA[0:9]</text>
</svg>
